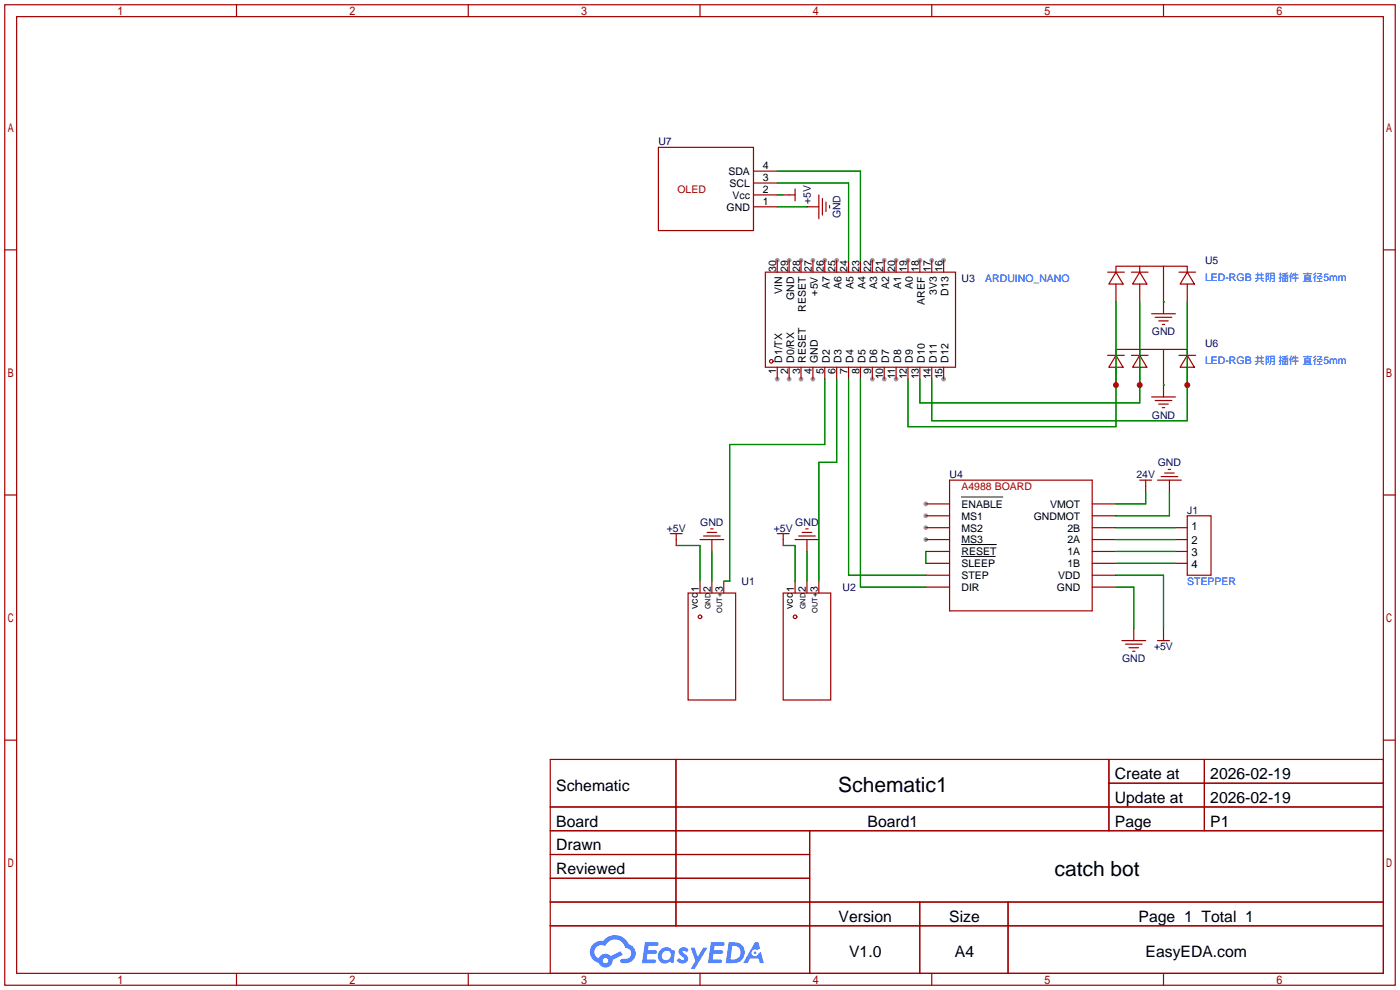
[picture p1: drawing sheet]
<svg xmlns="http://www.w3.org/2000/svg" width="299mm" height="212mm" viewBox="0 0 299 212" stroke-linecap="round" stroke-linejoin="round" font-family="sans-serif">
<g fill="#999">
<circle cx="166.1" cy="81" r=".51"/>
<circle cx="168.7" cy="81" r=".51"/>
<circle cx="171.2" cy="81" r=".51"/>
<circle cx="173.7" cy="81" r=".51"/>
<circle cx="186.4" cy="81" r=".51"/>
<circle cx="189" cy="81" r=".51"/>
<circle cx="191.5" cy="81" r=".51"/>
<circle cx="201.7" cy="81" r=".51"/>
<circle cx="201.7" cy="55.6" r=".51"/>
<circle cx="199.1" cy="55.6" r=".51"/>
<circle cx="196.6" cy="55.6" r=".51"/>
<circle cx="194.1" cy="55.6" r=".51"/>
<circle cx="191.5" cy="55.6" r=".51"/>
<circle cx="189" cy="55.6" r=".51"/>
<circle cx="186.4" cy="55.6" r=".51"/>
<circle cx="178.8" cy="55.6" r=".51"/>
<circle cx="176.3" cy="55.6" r=".51"/>
<circle cx="173.7" cy="55.6" r=".51"/>
<circle cx="171.2" cy="55.6" r=".51"/>
<circle cx="168.7" cy="55.6" r=".51"/>
<circle cx="166.1" cy="55.6" r=".51"/>
<circle cx="197.9" cy="107.7" r=".51"/>
<circle cx="197.9" cy="110.2" r=".51"/>
<circle cx="197.9" cy="112.8" r=".51"/>
<circle cx="197.9" cy="115.3" r=".51"/>
</g>
<g fill="none" stroke="#a10000" stroke-width=".25">
<path d="M1 1h297.2v209.6h-297.2zM3.6 3.6h292.1v204.4h-292.1zM50.5 1v2.6M100.1 1v2.6M149.6 1v2.6M199.1 1v2.6M248.7 1v2.6M1 53.4h2.6M295.7 53.4h2.5M1 105.8h2.6M295.7 105.8h2.5M1 158.2h2.6"/>
<path d="M295.7 158.2h2.5M117.6 162.3h178.1v45.7h-178.1zM117.6 172.5h178.1M117.6 177.5h178.1M144.5 162.3v35.6M173 177.5v30.5M237 162.3v15.2M237 167.4h58.7M257.4 162.3v15.2M117.6 182.6h55.4M117.6 192.8h178.1M117.6 187.7h55.4"/>
<path d="M117.6 197.9h178.1M196.6 192.8v15.2M215.4 192.8v15.2M50.5 208v2.6M100.1 208v2.6M149.6 208v2.6M199.1 208v2.6M248.7 208v2.6"/>
</g>
<g fill="#5487ff">
<path d="M145.3 202.7a1.3 1.3 0 0 1 1.9 .3l-.4 .6a.54 .54 0 0 0-.9-.2l.1 .2a1.34 1.34 0 0 1 .9 1.8 1.47 1.47 0 0 1-2.3-.1l.5-.6 .8 .5a.31 .31 0 0 0 .4-.3 .31 .31 0 0 0-.3-.4 1.12 1.12 0 0 1-.7-1.8z"/>
<path d="M147.6 202.5h.9l.6 2 1.2-2h.9l-2.7 4.6h-.9l1-1.7z"/>
<path d="M137.8 201.4h1.7a1.31 1.31 0 0 1 1.2 .2 .4 .4 0 0 1-.3 .5l-1.8 .1-.1 .9h1.6a.4 .4 0 0 1 .4 .4 .4 .4 0 0 1-.5 .4h-1.6l-.2 1.2h1.4a.46 .46 0 0 1 .5 0 .46 .46 0 0 1 .1 .5l-.4 .2h-2.6z"/>
<path d="M151.9 201.4h1.7a1.32 1.32 0 0 1 1.2 .2 .39 .39 0 0 1-.3 .5l-1.8 .1-.1 .9h1.6a.4 .4 0 0 1 .4 .4 .4 .4 0 0 1-.4 .4h-1.7l-.2 1.2h1.4a.46 .46 0 0 1 .5 0 .46 .46 0 0 1 .1 .5l-.4 .2h-2.6z"/>
<path d="M161.3 201.4h.8l.3 1.3-.6 .4a.75 .75 0 0 0-1.1 .3 .75 .75 0 0 0 .5 1 .75 .75 0 0 0 .9-.7l.5-.2 .6 2.3h-.8l-.3-.9h-1.8l-.5 .9h-1z"/>
<path d="M155.7 201.4l-.6 4.4h1.5a2.27 2.27 0 0 0 2.6-2.2 2.27 2.27 0 0 0-2.7-2.2zM156.5 202.1a1.5 1.5 0 0 1 1.8 1.6 1.5 1.5 0 0 1-1.9 1.4h-.3z"/>
<path d="M141.2 203a1.6 1.6 0 0 0-.3 2.3 1.6 1.6 0 0 0 2.3 .2l.7 .3 .3-2.4-.1-.3-.5-.1a1.58 1.58 0 0 0-2.4 0zM141.8 203.5a.98 .98 0 0 1 1.6 .4 .98 .98 0 0 1-1.1 1.3 .94 .94 0 0 1-.9-.7 .94 .94 0 0 1 .4-1z"/>
<path d="M126.8 201.8a2.37 2.37 0 0 0 1.1 4 1.54 1.54 0 0 0 1.8 1 1.54 1.54 0 0 0 1.2-1.6l2.2-1.1-.5-.8-2 1a1.57 1.57 0 0 0-2.7 .5 1.5 1.5 0 0 1-.7-2.1 1.5 1.5 0 0 1 2.2-.5 2.23 2.23 0 0 1 2.3-1.4 2.23 2.23 0 0 1 2 1.8 1.16 1.16 0 0 1 1.2 1.1 1.16 1.16 0 0 1-1.1 1.2h-.7a.47 .47 0 0 0-.5 .4 .47 .47 0 0 0 .4 .5 2.17 2.17 0 0 0 2.5-.9 2.17 2.17 0 0 0-.3-2.7l-.8-.4a3.2 3.2 0 0 0-5.5-.7l-1.1 .1zM128.8 205.3a.6 .6 0 0 1 1.2 0 .6 .6 0 0 1-1.2 0z"/>
<circle cx="161.4" cy="203.6" r=".28"/>
</g>
<g fill="none" stroke="#a10000" stroke-width=".25">
<path d="M140.7 31.5h20.3v17.8h-20.3zM161 39.1h5.1M161 36.6h5.1M161 44.2h5.1M161 41.7h5.1M163.6 58.2h40.6v20.3h-40.6zM166.1 55.6v2.6M167.4 41.7h2.5M168.7 55.6v2.6M169.9 40.4v2.5M171.2 55.6v2.6M172.5 44.2h2.5"/>
<path d="M173.7 55.6v2.6M175 41.7v5M175.8 42.4v3.6M176.3 55.6v2.6M176.5 43.2v2M177.3 43.9v.5M178.8 55.6v2.6M181.4 55.6v2.6M183.9 55.6v2.6M186.4 55.6v2.6M189 55.6v2.6M191.5 55.6v2.6"/>
<path d="M194.1 55.6v2.6M196.6 55.6v2.6M199.1 55.6v2.6M201.7 55.6v2.6M236.7 58.2h3.6M238.5 58.2v-1.3h15.2v1.3M238.5 58.2l1.5 2.5h-3zM241.8 58.2h3.6M243.6 58.2l1.5 2.5h-3zM243.6 56.9v1.3M248.7 56.9v10.2M252 58.2h3.5"/>
<path d="M253.7 58.2l1.6 2.5h-3.1zM166.1 78.5v2.5M168.7 78.5v2.5M171.2 78.5v2.5M173.7 78.5v2.5M176.3 78.5v2.5M178.8 78.5v2.5M181.4 78.5v2.5M183.9 78.5v2.5M186.4 78.5v2.5M189 78.5v2.5M191.5 78.5v2.5"/>
<path d="M194.1 78.5v2.5M196.6 78.5v2.5M199.1 78.5v2.5M201.7 78.5v2.5M236.7 75.9h3.6M238.5 75.9v-1.2h15.2v1.2M238.5 75.9l1.5 2.6h-3zM238.5 60.7v3.8M238.5 78.5v3.8M241.8 75.9h3.6M243.6 75.9l1.5 2.6h-3zM243.6 60.7v3.8"/>
<path d="M243.6 74.7v1.2M243.6 78.5v3.8M246.1 67.1h5.1M246.9 67.8h3.5M247.6 68.6h2.1M248.4 69.3h.5M248.7 74.7v10.1M252 75.9h3.5M253.7 75.9l1.6 2.6h-3.1zM253.7 60.7v3.8M253.7 78.5v3.8M246.1 84.8h5.1"/>
<path d="M246.9 85.6h3.5M247.6 86.4h2.1M248.4 87.1h.5M143.3 114h2.5M144.5 114v2.6M149.6 115.3h5.1M150.4 114.6h3.5M151.1 113.8h2.1M151.9 113h.5M152.1 115.3v2.6M166.1 114h2.6M167.4 114v2.6"/>
<path d="M169.9 115.3h5.1M170.7 114.6h3.5M171.4 113.8h2.1M172.2 113h.5M172.5 115.3v2.6M197.9 107.7h5M197.9 117.9h5M197.9 115.3h5M197.9 112.8h5M197.9 110.2h5M202.9 102.6h30.5v28h-30.5zM233.4 107.7h5.1"/>
<path d="M233.4 117.9h5.1M233.4 115.3h5.1M233.4 112.8h5.1M233.4 110.2h5.1M243.6 102.6h2.5M244.9 102.6v2.6M247.4 102.6h5.1M248.2 101.9h3.5M248.9 101.1h2.1M249.7 100.3h.5M249.9 102.6v2.6M251.2 117.9h2.5"/>
<path d="M251.2 115.3h2.5M251.2 112.8h2.5M253.7 110.2h5.1v12.7h-5.1zM147.1 126.7h10.1v22.9h-10.1zM149.6 124.2v2.5M152.1 124.2v2.5M154.7 124.2v2.5M167.4 126.7h10.1v22.9h-10.1zM169.9 124.2v2.5M172.5 124.2v2.5M175 124.2v2.5M197.9 120.4h5"/>
<path d="M197.9 125.5h5M197.9 122.9h5M233.4 120.4h5.1M233.4 125.5h5.1M233.4 122.9h5.1M239.8 136.9h5.1M240.5 137.7h3.6M241.3 138.4h2M242.1 139.2h.5M242.3 134.4v2.5M247.4 136.9h2.5M248.7 134.4v2.5"/>
<path d="M251.2 120.4h2.5"/>
<circle cx="164.8" cy="77.2" r=".38"/>
<circle cx="149.6" cy="131.8" r=".38"/>
<circle cx="169.9" cy="131.8" r=".38"/>
</g>
<path d="M205.5 106.2h8.8M205.5 116.4h7.5M205.5 118.9h7.2" fill="none" stroke="#000" stroke-width=".21"/>
<g fill="none" stroke="#008700" stroke-width=".25">
<path d="M166.1 39.1h15.3v16.5M166.1 36.6h17.8v19M166.1 41.7h1.3M166.1 44.2h6.4M238.5 64.5v26.7h-44.4v-10.2M243.6 64.5v21.6h-47v-5.1M248.7 64.5h.1M253.7 64.5v25.4h-54.6v-8.9M176.3 81v14h-20.3v29.2h-1.3M178.8 81v17.8h-3.8v25.4M181.4 81v41.9h16.5M183.9 81v44.5h14"/>
<path d="M248.7 82.3h.1M144.5 116.6h5.1v7.6M152.1 117.9v6.3M167.4 116.6h2.5v7.6M172.5 117.9v6.3M197.9 117.9v2.5M238.5 112.8h12.7M238.5 115.3h12.7M238.5 117.9h12.7M244.9 105.2v2.5h-6.4M249.9 105.2v5h-11.4M238.5 122.9h10.2v11.5"/>
<path d="M238.5 125.5h3.8v8.9M238.5 120.4h12.7"/>
</g>
<g fill="#c00">
<circle cx="238.5" cy="82.3" r=".63"/>
<circle cx="243.6" cy="82.3" r=".63"/>
<circle cx="253.7" cy="82.3" r=".63"/>
</g>
<g font-size="4.5">
<text x="179.2" y="169.4">Schematic1</text>
<text x="225.4" y="187.1">catch bot</text>
</g>
<g font-size="3.4">
<text x="238.3" y="166.5">Create at</text>
<text x="258.7" y="166.5">2026-02-19</text>
<text x="118.9" y="169">Schematic</text>
<text x="238.3" y="171.6">Update at</text>
<text x="258.7" y="171.6">2026-02-19</text>
<text x="118.9" y="176.6">Board</text>
<text x="185.4" y="176.6">Board1</text>
<text x="238.3" y="176.6">Page</text>
<text x="258.7" y="176.6">P1</text>
<text x="118.9" y="181.7">Drawn</text>
<text x="118.9" y="186.8">Reviewed</text>
<text x="179.2" y="197">Version</text>
<text x="202.9" y="197">Size</text>
<text x="243.3" y="197">Page 1 Total 1</text>
<text x="181.5" y="204.6">V1.0</text>
<text x="204.1" y="204.6">A4</text>
<text x="244.8" y="204.6">EasyEDA.com</text>
</g>
<g font-size="2.4">
<text x="254.7" y="113.3">1</text>
<text x="254.7" y="116.3">2</text>
<text x="254.7" y="118.9">3</text>
<text x="254.7" y="121.4">4</text>
</g>
<g font-size="2.2" fill="#000080">
<text x="140.7" y="31">U7</text>
<text x="173.3" y="43.7" transform="rotate(-90 173.3 43.7)">+5V</text>
<text x="179.6" y="46.7" transform="rotate(-90 179.6 46.7)">GND</text>
<text x="257.6" y="56.4">U5</text>
<text x="205.5" y="60.3">U3</text>
<text x="246.2" y="71.7">GND</text>
<text x="257.6" y="74.2">U6</text>
<text x="246.2" y="89.5">GND</text>
<text x="247.4" y="99.6">GND</text>
<text x="202.9" y="102.2">U4</text>
<text x="242.9" y="102.2">24V</text>
<text x="142.5" y="113.6">+5V</text>
<text x="149.7" y="112.3">GND</text>
<text x="165.4" y="113.6">+5V</text>
<text x="170" y="112.3">GND</text>
<text x="253.7" y="109.8">J1</text>
<text x="158.5" y="125">U1</text>
<text x="180.1" y="126.3">U2</text>
<text x="239.8" y="141.5">GND</text>
<text x="246.6" y="139">+5V</text>
</g>
<g font-size="2.2" fill="#a00000">
<text x="144.8" y="41.2">OLED</text>
<text x="205.5" y="104.7">A4988 BOARD</text>
</g>
<g font-size="2.2">
<text x="155.7" y="37.4">SDA</text>
<text x="155.9" y="39.9">SCL</text>
<text x="163.1" y="41.2">2</text>
<text x="163.1" y="38.7">3</text>
<text x="163.1" y="36.1">4</text>
<text x="155.3" y="45">GND</text>
<text x="156.5" y="42.5">Vcc</text>
<text x="163.1" y="43.7">1</text>
<text x="165.9" y="58" transform="rotate(-90 165.9 58)">30</text>
<text x="168.4" y="58" transform="rotate(-90 168.4 58)">29</text>
<text x="171" y="58" transform="rotate(-90 171 58)">28</text>
<text x="173.5" y="58" transform="rotate(-90 173.5 58)">27</text>
<text x="176.1" y="58" transform="rotate(-90 176.1 58)">26</text>
<text x="178.6" y="58" transform="rotate(-90 178.6 58)">25</text>
<text x="181.1" y="58" transform="rotate(-90 181.1 58)">24</text>
<text x="183.7" y="58" transform="rotate(-90 183.7 58)">23</text>
<text x="186.2" y="58" transform="rotate(-90 186.2 58)">22</text>
<text x="188.8" y="58" transform="rotate(-90 188.8 58)">21</text>
<text x="191.3" y="58" transform="rotate(-90 191.3 58)">20</text>
<text x="193.8" y="58" transform="rotate(-90 193.8 58)">19</text>
<text x="196.4" y="58" transform="rotate(-90 196.4 58)">18</text>
<text x="198.9" y="58" transform="rotate(-90 198.9 58)">17</text>
<text x="201.5" y="58" transform="rotate(-90 201.5 58)">16</text>
<text x="167.2" y="62.8" transform="rotate(-90 167.2 62.8)">VIN</text>
<text x="169.7" y="64.1" transform="rotate(-90 169.7 64.1)">GND</text>
<text x="174.8" y="63.2" transform="rotate(-90 174.8 63.2)">+5V</text>
<text x="177.3" y="61.8" transform="rotate(-90 177.3 61.8)">A7</text>
<text x="179.9" y="61.8" transform="rotate(-90 179.9 61.8)">A6</text>
<text x="182.4" y="61.8" transform="rotate(-90 182.4 61.8)">A5</text>
<text x="185" y="61.8" transform="rotate(-90 185 61.8)">A4</text>
<text x="187.5" y="61.8" transform="rotate(-90 187.5 61.8)">A3</text>
<text x="190" y="61.8" transform="rotate(-90 190 61.8)">A2</text>
<text x="192.6" y="61.8" transform="rotate(-90 192.6 61.8)">A1</text>
<text x="195.1" y="61.8" transform="rotate(-90 195.1 61.8)">A0</text>
<text x="197.7" y="65.1" transform="rotate(-90 197.7 65.1)">AREF</text>
<text x="200.2" y="63.1" transform="rotate(-90 200.2 63.1)">3V3</text>
<text x="202.7" y="63.2" transform="rotate(-90 202.7 63.2)">D13</text>
<text x="172.3" y="66.6" transform="rotate(-90 172.3 66.6)">RESET</text>
<text x="167.2" y="77.5" transform="rotate(-90 167.2 77.5)">D1/TX</text>
<text x="169.7" y="77.5" transform="rotate(-90 169.7 77.5)">D0/RX</text>
<text x="172.3" y="77.5" transform="rotate(-90 172.3 77.5)">RESET</text>
<text x="174.8" y="77.5" transform="rotate(-90 174.8 77.5)">GND</text>
<text x="177.3" y="77.5" transform="rotate(-90 177.3 77.5)">D2</text>
<text x="179.9" y="77.5" transform="rotate(-90 179.9 77.5)">D3</text>
<text x="182.4" y="77.5" transform="rotate(-90 182.4 77.5)">D4</text>
<text x="185" y="77.5" transform="rotate(-90 185 77.5)">D5</text>
<text x="187.5" y="77.5" transform="rotate(-90 187.5 77.5)">D6</text>
<text x="190" y="77.5" transform="rotate(-90 190 77.5)">D7</text>
<text x="192.6" y="77.5" transform="rotate(-90 192.6 77.5)">D8</text>
<text x="195.1" y="77.5" transform="rotate(-90 195.1 77.5)">D9</text>
<text x="197.7" y="77.5" transform="rotate(-90 197.7 77.5)">D10</text>
<text x="200.2" y="77.5" transform="rotate(-90 200.2 77.5)">D11</text>
<text x="202.7" y="77.5" transform="rotate(-90 202.7 77.5)">D12</text>
<text x="165.9" y="79.9" transform="rotate(-90 165.9 79.9)">1</text>
<text x="168.4" y="79.9" transform="rotate(-90 168.4 79.9)">2</text>
<text x="171" y="79.9" transform="rotate(-90 171 79.9)">3</text>
<text x="173.5" y="79.9" transform="rotate(-90 173.5 79.9)">4</text>
<text x="176.1" y="79.9" transform="rotate(-90 176.1 79.9)">5</text>
<text x="178.6" y="79.9" transform="rotate(-90 178.6 79.9)">6</text>
<text x="181.1" y="79.9" transform="rotate(-90 181.1 79.9)">7</text>
<text x="183.7" y="79.9" transform="rotate(-90 183.7 79.9)">8</text>
<text x="186.2" y="79.9" transform="rotate(-90 186.2 79.9)">9</text>
<text x="188.8" y="81.1" transform="rotate(-90 188.8 81.1)">10</text>
<text x="191.3" y="81.1" transform="rotate(-90 191.3 81.1)">11</text>
<text x="193.8" y="81.1" transform="rotate(-90 193.8 81.1)">12</text>
<text x="196.4" y="81.1" transform="rotate(-90 196.4 81.1)">13</text>
<text x="198.9" y="81.1" transform="rotate(-90 198.9 81.1)">14</text>
<text x="201.5" y="81.1" transform="rotate(-90 201.5 81.1)">15</text>
<text x="205.5" y="108.5">ENABLE</text>
<text x="205.5" y="111.1">MS1</text>
<text x="205.5" y="113.6">MS2</text>
<text x="220.9" y="111.1">GNDMOT</text>
<text x="224.4" y="108.5">VMOT</text>
<text x="228.1" y="113.6">2B</text>
<text x="205.5" y="118.7">RESET</text>
<text x="205.5" y="116.1">MS3</text>
<text x="228.1" y="118.7">1A</text>
<text x="228.1" y="116.1">2A</text>
<text x="205.5" y="121.2">SLEEP</text>
<text x="205.5" y="123.8">STEP</text>
<text x="226.2" y="123.8">VDD</text>
<text x="228.1" y="121.2">1B</text>
<text x="149.2" y="130.1" transform="rotate(-90 149.2 130.1)">vcc</text>
<text x="149.4" y="126.6" transform="rotate(-90 149.4 126.6)">1</text>
<text x="151.9" y="126.6" transform="rotate(-90 151.9 126.6)">2</text>
<text x="154.5" y="126.6" transform="rotate(-90 154.5 126.6)">3</text>
<text x="169.5" y="130.1" transform="rotate(-90 169.5 130.1)">vcc</text>
<text x="169.7" y="126.6" transform="rotate(-90 169.7 126.6)">1</text>
<text x="172.3" y="126.6" transform="rotate(-90 172.3 126.6)">2</text>
<text x="174.8" y="126.6" transform="rotate(-90 174.8 126.6)">3</text>
<text x="205.5" y="126.3">DIR</text>
<text x="225.9" y="126.3">GND</text>
</g>
<g font-size="2.2" fill="#00f">
<text x="210.6" y="60.3">ARDUINO_NANO</text>
<text x="257.6" y="60">LED-RGB 共阴 插件 直径5mm</text>
<text x="257.6" y="77.8">LED-RGB 共阴 插件 直径5mm</text>
<text x="253.7" y="125">STEPPER</text>
</g>
<g font-size="1.6">
<text x="151.8" y="130.2" transform="rotate(-90 151.8 130.2)">GND</text>
<text x="154.4" y="131" transform="rotate(-90 154.4 131)">OUT+</text>
<text x="172.2" y="130.2" transform="rotate(-90 172.2 130.2)">GND</text>
<text x="174.7" y="131" transform="rotate(-90 174.7 131)">OUT+</text>
</g>
</svg>
